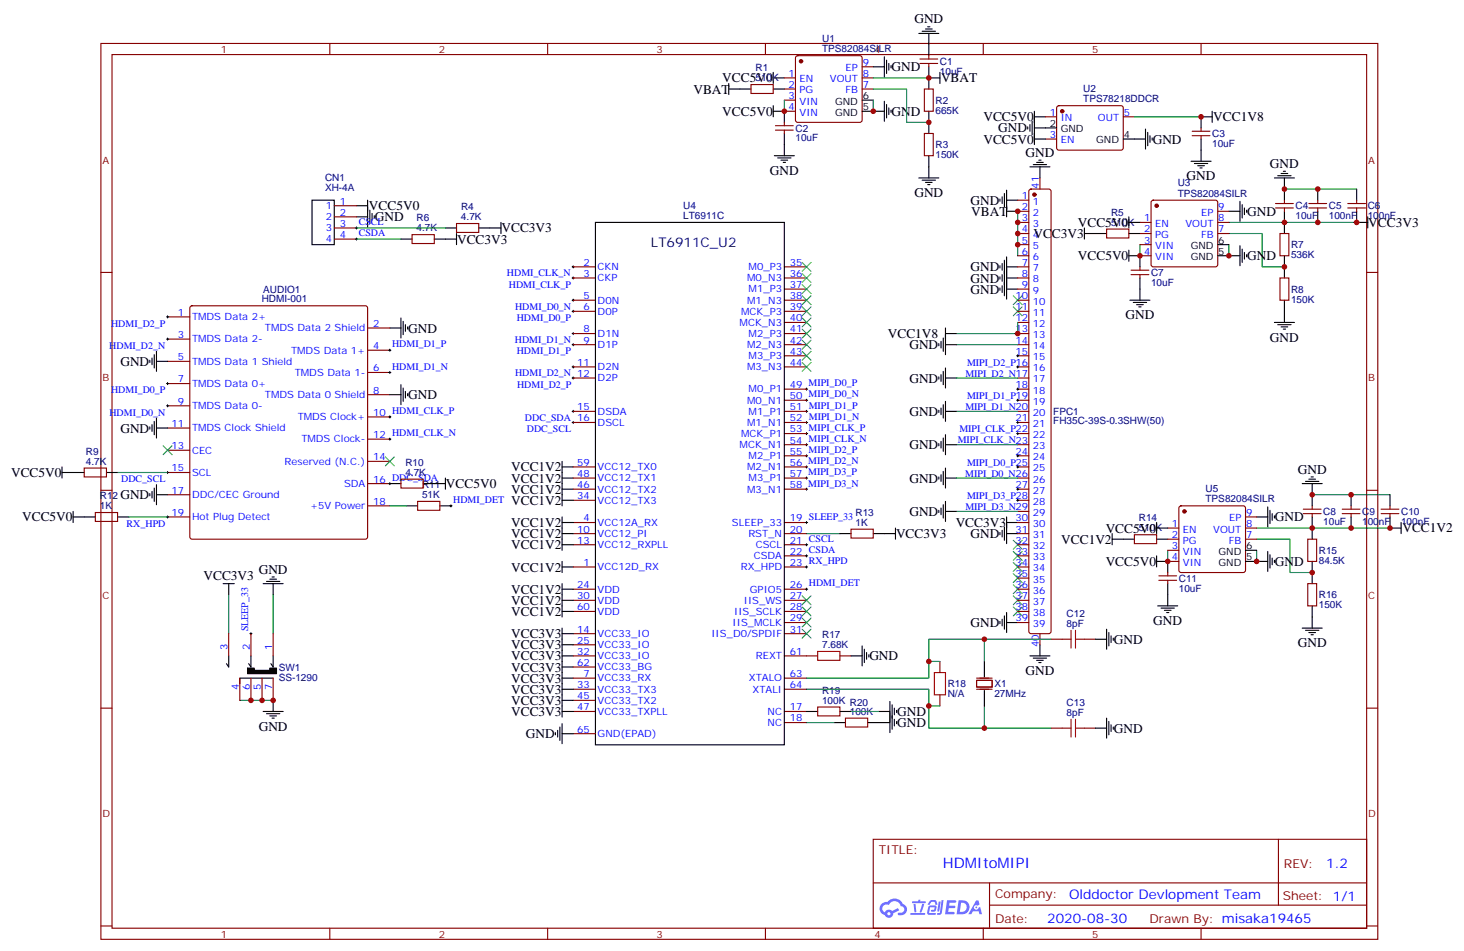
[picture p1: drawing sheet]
<svg xmlns="http://www.w3.org/2000/svg" width="465mm" height="302mm" viewBox="0 0 465 302" stroke-linecap="round" stroke-linejoin="round" font-family="sans-serif">
<g fill="none" stroke="#870000" stroke-width=".35">
<path d="M32 13.8h405.4v284.3h-405.4zM35.6 17.3h398.2v277.3h-398.2zM104.7 13.8v3.5M173.8 13.8v3.5M243 13.8v3.5M312.1 13.8v3.5M381.3 13.8v3.5M32 86.5h3.6M433.8 86.5h3.6M32 155.6h3.6M433.8 155.6h3.6M32 224.8h3.6"/>
<path d="M433.8 224.8h3.6M277.2 266.4h156.6v28.2h-156.6zM405.8 266.4v20.9M32 293.9h3.6M104.7 294.6v3.5M173.8 294.6v3.5M243 294.6v3.5M277.2 280.2h156.5M312.1 294.6v3.5M314.1 287.3h119.6M314.1 280.2v14.1M381.3 294.6v3.5"/>
<path d="M433.8 293.9h3.6"/>
</g>
<g fill="#5487ff">
<path d="M300.6 285.7h2.6l.3 .2-.1 .6h-2l-.1 1h1.6l.4 .3-.4 .4h-1.7l-.2 1.2 1.9 .1 .2 .3-.2 .3-2.9 .1z"/>
<path d="M309.9 285.8h.7l.4 1.3-.7 .3a.74 .74 0 0 0-1.1 .3 .74 .74 0 0 0 .5 1.1 .74 .74 0 0 0 .9-.7l.5-.3 .7 2.4h-.9l-.2-1h-1.8l-.6 1h-.9z"/>
<path d="M298 286.2h.6l-.4 2.9a.31 .31 0 0 1-.3 .3 .31 .31 0 0 1-.3-.3z"/>
<path d="M298.9 285.7h.6l-.5 3.9a.89 .89 0 0 1-.7 .7 .89 .89 0 0 1-.9-.2l1-.5z"/>
<path d="M295.3 285.9l.6-.2 1.2 .1 .4 1.3-.5 .1-.5-1-.8 .1-.6 .9-.6-.1z"/>
<path d="M294.9 287.6l1.8-.2a1.04 1.04 0 0 1 .6 1.1 1.04 1.04 0 0 1-.8 .9h-.7a.29 .29 0 0 1-.3-.4 .29 .29 0 0 1 .4-.2l.6-.1 .2-.8-1.4 .1-.3 1.7 1.9 .1a.29 .29 0 0 1 .2 .3 .29 .29 0 0 1-.3 .3h-2l-.4-.3 .2-2.1z"/>
<path d="M289 289.8h4.4a.3 .3 0 0 1 .3 .3 .3 .3 0 0 1-.3 .3h-4.3z"/>
<path d="M292.8 286.9h.6a4 4 0 0 1-1.2 2.8l-.2-.3z"/>
<path d="M290 286.9h.6l.3 2.4-.3 .3-.3-.2z"/>
<path d="M289.6 286.1h1.9l.2-.5h.5l-.1 .5h1.5a.29 .29 0 0 1 .3 .3 .29 .29 0 0 1-.3 .3h-3.9z"/>
<path d="M304.3 285.7l-.6 4.5h1.4a2.27 2.27 0 0 0 2.7-2.3 2.27 2.27 0 0 0-2.7-2.2zM305.1 286.5a1.5 1.5 0 0 1 1.8 1.5 1.5 1.5 0 0 1-1.9 1.4h-.3z"/>
<path d="M279.9 286.9a2.09 2.09 0 0 0 1 3.5 1.37 1.37 0 0 0 1.5 .9 1.37 1.37 0 0 0 1.1-1.4l2-1-.5-.7-1.8 .9a1.4 1.4 0 0 0-2.3 .5 1.32 1.32 0 0 1-.6-1.9 1.32 1.32 0 0 1 1.9-.4 2.02 2.02 0 0 1 2-1.3 2.02 2.02 0 0 1 1.8 1.6 1.09 1.09 0 0 1 1.1 1.4 1.09 1.09 0 0 1-1.6 .7 .41 .41 0 0 0-.5 .3 .41 .41 0 0 0 .4 .5 1.89 1.89 0 0 0 2.4-1.2 1.89 1.89 0 0 0-1.2-2.4 2.98 2.98 0 0 0-5-.6l-1 .1zM281.7 290a.52 .52 0 0 1 1 0 .52 .52 0 0 1-1 0z"/>
<circle cx="309.9" cy="288" r=".28"/>
</g>
<g fill="none" stroke="#870000" stroke-width=".35">
<path d="M252.8 17.9l.4-.2h19.8l.5 .2 .2 .5v19.7l-.2 .5-.5 .2h-19.8l-.5-.2-.2-.5v-19.7zM292 18.7h5.7M294.9 17.7v1M238.4 26.8h7.1v2.9h-7.1zM246.2 39.9h5.6M249 24.7h3.5M249 28.3h3.5M249 31.8h3.5M249 35.3h3.5M249 38.8v1.1M273.7 24.7h3.5M273.7 28.3h3.5"/>
<path d="M273.7 21.2h3.5M292 20.1h5.7M293.4 28.3h2.9v7h-2.9zM294.9 20.1v1.1M331.9 37.1h3.5M335.7 33.8l.4-.3 20.1 .1 .4 .7-.1 12.9-.6 .5-20-.1-.5-.6v-12.7zM356.6 37.1h3.5M246.2 41.3h5.6M249 41.3v1.1M293.4 42.4h2.9v7h-2.9zM330.1 56.5v3.5M331.9 44.1h3.5"/>
<path d="M378.5 43.1h5.6M378.5 41.7h5.6M381.3 40.6v1.1M381.3 43.1v1M106.1 65.3h7.1M106.1 68.8h7.1M106.1 72.4h7.1M106.1 75.9h7.1M130.8 74.5h7.1v2.8h-7.1zM144.9 70.9h7.1v2.9h-7.1zM323.1 63.5h3.5M323.1 67.1h3.5"/>
<path d="M323.1 70.6h3.5M323.1 74.1h3.5M323.1 77.6h3.5M326.8 60.2l.5-.2h5.7l.5 .2 .2 .5v139.7l-.3 .5-.4 .2h-5.7l-.5-.2-.2-.5v-139.7zM351.3 72.7h7.1v2.8h-7.1zM361.9 70.6h3.5M361.9 74.1h3.5M361.9 77.6h3.5M365.6 63.7l.5-.2h19.8l.5 .2 .2 .5v19.8l-.3 .5-.4 .2h-19.8l-.5-.2-.2-.5v-19.8zM386.6 67.1h3.5M386.6 70.6h3.5M386.6 74.1h3.5"/>
<path d="M404.9 64.6h5.7M404.9 66h5.7M406.3 74.1h2.9v7.1h-2.9zM407.7 63.5v1.1M407.7 66v1.1M415.5 64.6h5.6M415.5 66h5.6M418.3 63.5v1.1M418.3 66v1.1M427.8 64.6h5.7M427.8 66h5.7M430.7 63.5v1.1"/>
<path d="M430.7 66v1.1M60.5 97.3l.5-.3h55l.5 .3 .2 .5v72.6l-.2 .5-.5 .2h-55l-.5-.2-.2-.5v-72.6zM182 84.7h7M182 88.2h7M182 95.3h7M182 98.8h7M249 84.7h7M249 88.2h7M249 91.8h7M249 95.3h7M249 98.8h7M323.1 81.2h3.5"/>
<path d="M323.1 84.7h3.5M323.1 88.2h3.5M323.1 91.8h3.5M323.1 95.3h3.5M323.1 98.8h3.5M359.1 87.2h5.6M359.1 85.8h5.6M361.9 81.2h3.5M361.9 84.7v1.1M361.9 87.2v1M406.3 88.2h2.9v7.1h-2.9zM53.2 114.7h7.1"/>
<path d="M53.2 107.6h7.1M53.2 100.6h7.1M116.7 118.2h7.1M116.7 111.2h7.1M116.7 104.1h7.1M182 105.9h7M182 109.4h7M182 116.5h7M182 120h7M249 102.3h7M249 105.9h7M249 109.4h7"/>
<path d="M249 112.9h7M249 116.5h7M323.1 102.3h3.5M323.1 105.9h3.5M323.1 109.4h3.5M323.1 112.9h3.5M323.1 116.5h3.5M323.1 120h3.5M53.2 135.9h7.1M53.2 128.8h7.1M53.2 121.7h7.1M116.7 139.4h7.1"/>
<path d="M116.7 132.3h7.1M116.7 125.3h7.1M182 130.6h7M182 134.1h7M249 123.5h7M249 127h7M249 130.6h7M249 134.1h7M249 137.6h7M323.1 123.5h3.5M323.1 127h3.5M323.1 130.6h3.5"/>
<path d="M323.1 134.1h3.5M323.1 137.6h3.5M26.7 148.6h7.1v2.8h-7.1zM53.2 157h7.1M53.2 150h7.1M53.2 142.9h7.1M116.7 153.5h7.1M116.7 146.4h7.1M127.3 152.1h7v2.8h-7zM132.6 159.1h7v2.9h-7zM182 148.2h7M182 151.7h7"/>
<path d="M182 155.3h7M182 158.8h7M249 141.1h7M249 144.7h7M249 148.2h7M249 151.7h7M249 155.3h7M323.1 141.1h3.5M323.1 144.7h3.5M323.1 148.2h3.5M323.1 151.7h3.5M323.1 155.3h3.5"/>
<path d="M323.1 158.8h3.5M30.3 162.7h7v2.8h-7zM53.2 164.1h7.1M116.7 160.5h7.1M182 165.8h7M182 169.4h7M182 172.9h7M182 180h7M249 165.8h7M249 169.4h7M249 172.9h7M249 176.4h7"/>
<path d="M249 180h7M270.2 168h7v2.8h-7zM323.1 162.3h3.5M323.1 165.8h3.5M323.1 169.4h3.5M323.1 172.9h3.5M323.1 176.4h3.5M323.1 180h3.5M360.1 169.7h7.1v2.8h-7.1zM370.7 167.6h3.5M370.7 171.1h3.5M370.7 174.7h3.5"/>
<path d="M370.7 178.2h3.5M374.5 160.8l.4-.3h19.8l.5 .3 .2 .5v19.7l-.2 .5-.5 .2h-19.8l-.5-.2-.2-.5v-19.7zM395.4 164.1h3.5M395.4 167.6h3.5M395.4 171.1h3.5M413.7 161.6h5.7M413.7 163h5.7M415.1 171.1h2.9v7.1h-2.9zM416.6 160.5v1.1M416.6 163v1.1M426.1 161.6h5.6M426.1 163h5.6"/>
<path d="M428.9 160.5v1.1M428.9 163v1.1M438.4 161.6h5.7M438.4 163h5.7M441.3 160.5v1.1M441.3 163v1.1M182 187h7M182 190.5h7M182 194.1h7M249 187h7M249 190.5h7M249 194.1h7"/>
<path d="M249 197.6h7M323.1 183.5h3.5M323.1 187h3.5M323.1 190.5h3.5M323.1 194.1h3.5M323.1 197.6h3.5M367.9 184.2h5.6M367.9 182.8h5.6M370.7 181.7v1.1M370.7 184.2v1M415.1 185.2h2.9v7.1h-2.9zM72.6 201.1v7.1"/>
<path d="M76.1 215.2v7.1M79.7 201.1v7.1M79.7 215.2v7.1M83.2 215.2v7.1M86.7 201.1v7.1M86.7 215.2v7.1M182 201.1h7M182 208.2h7M182 215.2h7M182 218.8h7M182 204.6h7M182 211.7h7"/>
<path d="M249 201.1h7M249 208.2h10.6M249 215.2h7M249 218.8h7M266.6 208.2h3.6M298.4 209.9v3.6M310 215.9h5v2.2h-5zM310 215.2h5M310 218.8h5M330.1 201.1v3.5M333.7 202.9h3.5M344.2 202.9h3.6"/>
<path d="M182 222.3h7M182 225.8h7M182 232.9h7M249 225.8h7M249 229.3h7M259.6 224.4h7v2.8h-7zM268.4 227.9h7v2.9h-7zM298.4 220.5v3.5M333.7 231.1h3.5M344.2 231.1h3.6"/>
</g>
<g fill="none" stroke="#3c3" stroke-width=".35">
<path d="M254.6 83.3l2.9 2.8M254.6 86.8l2.9 2.8M254.6 90.3l2.9 2.9M254.6 93.9l2.9 2.8M254.6 97.4l2.9 2.8M257.5 83.3l-2.9 2.8M257.5 86.8l-2.9 2.8M257.5 90.3l-2.9 2.9M257.5 93.9l-2.9 2.8M257.5 97.4l-2.9 2.8M321.7 93.9l2.8 2.8M321.7 97.4l2.8 2.8"/>
<path d="M324.5 93.9l-2.8 2.8M324.5 97.4l-2.8 2.8M254.6 100.9l2.9 2.9M254.6 104.5l2.9 2.8M254.6 108l2.9 2.8M254.6 111.5l2.9 2.8M254.6 115l2.9 2.9M257.5 100.9l-2.9 2.9M257.5 104.5l-2.9 2.8M257.5 108l-2.9 2.8M257.5 111.5l-2.9 2.8M257.5 115l-2.9 2.9"/>
<path d="M51.8 141.5l2.8 2.8M54.6 141.5l-2.8 2.8M122.3 145l2.9 2.8M125.2 145l-2.9 2.8M321.7 178.5l2.8 2.9M321.7 175l2.8 2.8M321.7 171.5l2.8 2.8M324.5 178.5l-2.8 2.9M324.5 175l-2.8 2.8M324.5 171.5l-2.8 2.8M254.6 189.1l2.9 2.8M254.6 192.7l2.9 2.8"/>
<path d="M254.6 196.2l2.9 2.8M254.6 199.7l2.9 2.8M257.5 189.1l-2.9 2.8M257.5 192.7l-2.9 2.8M257.5 196.2l-2.9 2.8M257.5 199.7l-2.9 2.8M321.7 192.7l2.8 2.8M321.7 189.1l2.8 2.8M321.7 185.6l2.8 2.8M321.7 182.1l2.8 2.8M324.5 192.7l-2.8 2.8M324.5 189.1l-2.8 2.8"/>
<path d="M324.5 185.6l-2.8 2.8M324.5 182.1l-2.8 2.8"/>
</g>
<g fill="none" stroke="#000" stroke-width=".35">
<path d="M280.7 18v6.4M281.4 19.1v4.2M291.7 10.6h6.3M292.7 9.9h4.3M293.8 9.2h2.1M294.5 8.5h.7M294.9 10.6v7.1M231.4 28.3h7M231.4 26.5v3.5M245.5 35.3h3.5v3.5M245.5 23v3.5M245.5 33.5v3.6"/>
<path d="M245.5 24.7h3.5M245.5 28.3h3.5M273.7 35.3h7M273.7 31.8h3.5M277.2 21.2h3.5M280.7 32.1v6.4M281.4 33.2v4.2M282.2 20.1v2.2M282.2 34.3v2.1M282.9 20.8v.8M282.9 35v.7M294.9 24.7h3.5"/>
<path d="M294.9 21.2v7.1M294.9 35.3v7.1M298.4 23v3.5M327 39.5v2.2M327.7 38.5v4.2M328.4 37.1h3.5M328.4 35.3v10.6M384.8 37.1h-3.5v3.5M384.8 35.3v3.5M245.8 49.4h6.4M246.9 50.1h4.2M247.9 50.8h2.1"/>
<path d="M248.6 51.5h.7M249 42.4v7M291.7 56.5h6.3M292.7 57.2h4.3M293.8 57.9h2.1M294.5 58.6h.7M294.9 49.4v7.1M326.2 40.3v.7M327 53h6.3M328 52.2h4.2M328.4 40.6h7M328.4 44.1h3.5"/>
<path d="M329.1 51.5h2.1M329.8 50.8h.7M330.1 53v3.5M356.6 44.1h7M363.6 41v6.3M364.3 42v4.2M365.1 43.1v2.1M365.8 43.8v.7M378.1 51.2h6.4M379.2 51.9h4.2M380.2 52.6h2.1M380.9 53.3h.7"/>
<path d="M381.3 44.1v7.1M404.6 56.5h6.3M405.6 55.8h4.3M406.7 55.1h2.1M407.4 54.4h.7M407.7 56.5v7M99.1 63.5h7v14.1h-7zM113.2 68.8h3.5M113.2 65.3h3.5M116.7 63.5v8.5M117.4 66.7v4.2M118.1 67.8v2.1"/>
<path d="M118.8 68.5v.7M127.3 75.9h3.5M137.9 75.9h7M141.4 72.4h3.5M144.9 74.1v3.5M152 72.4h7M159 70.6v3.5M189 70.6h60v165.8h-60zM317.4 63.2v.7M318.1 62.5v2.1M318.8 61.4v4.3M319.5 60.4v8.4"/>
<path d="M319.5 63.5h3.6M319.5 67.1h3.6M344.2 74.1h7.1M344.2 72.4v3.5M358.4 70.6h3.5M358.4 74.1h3.5M358.4 68.8v3.6M358.4 79.4v3.5M386.6 77.6h3.5M390.1 67.1h3.5M393.6 63.9v6.3M393.6 78v6.3"/>
<path d="M394.3 64.9v4.3M394.3 79.1v4.2M395 66v2.1M395.7 66.7v.7M407.7 67.1v7M418.3 60v3.5M418.3 67.1v3.5M430.7 67.1v3.5h3.5M430.7 60v3.5M434.2 68.8v3.6M317.4 84.3v.8M317.4 87.9v.7"/>
<path d="M317.4 91.4v.7M318.1 83.6v2.2M318.1 87.2v2.1M318.1 90.7v2.1M318.8 82.6v11.3M319.5 81.5v13.4M319.5 91.8h3.6M319.5 88.2h3.6M319.5 84.7h3.6M358.4 81.2h3.5v3.5M358.7 95.3h6.4M359.8 96h4.2"/>
<path d="M360.8 96.7h2.1M361.5 97.4h.7M361.9 88.2v7.1M386.6 81.2h7M395 80.1v2.1M395.7 80.8v.7M407.7 81.2v7M407.7 95.3v7M47.6 114.3v.7M48.3 113.6v2.1M49 112.6v4.2M49.7 111.5v6.4"/>
<path d="M49.7 114.7h3.5M123.8 104.1h3.5M127.3 100.9v6.4M128 102v4.2M128.7 103v2.2M129.4 103.8v.7M298 109v.7M298 119.6v.7M298.7 108.3v2.2M298.7 118.9v2.1M299.4 107.3v4.2M299.4 117.9v4.2"/>
<path d="M300.1 104.1v8.5M300.1 116.8v6.4M300.1 120h3.6M300.1 105.9h3.6M300.1 109.4h3.6M404.6 102.3h6.3M405.6 103h4.3M406.7 103.8h2.1M407.4 104.5h.7M47.6 135.5v.7M48.3 134.8v2.1M49 133.7v4.3"/>
<path d="M49.7 132.7v6.3M49.7 135.9h3.5M123.8 125.3h3.5M127.3 122.1v6.3M128 123.2v4.2M128.7 124.2v2.1M129.4 124.9v.7M298 130.2v.7M298.7 129.5v2.1M299.4 128.4v4.3M299.4 139v4.3M300.1 127.4v6.3"/>
<path d="M300.1 138v6.3M300.1 130.6h3.6M19.7 150h7M19.7 148.2v3.5M33.8 150h3.5M47.6 156.7v.7M48.3 156v2.1M49 154.9v4.2M49.7 157h3.5M49.7 153.8v6.4M123.8 153.5h3.5M134.3 153.5h7.1"/>
<path d="M141.4 151.7v3.6M178.4 151.7h3.6M178.4 148.2h3.6M178.4 146.4v14.1M178.4 155.3h3.6M178.4 158.8h3.6M298 140.8v.7M298 151.4v.7M298.7 140.1v2.1M298.7 150.7v2.1M299.4 149.6v4.2M300.1 148.6v6.3"/>
<path d="M300.1 159.1v6.4M300.1 151.7h3.6M300.1 141.1h3.6M413.4 153.5h6.3M414.4 152.8h4.3M415.5 152.1h2.1M416.2 151.4h.7M416.6 153.5v7M428.9 157v3.5M441.3 157v3.5M23.2 164.1h7.1M23.2 162.3v3.5"/>
<path d="M37.3 164.1h3.6M129 160.5h3.6M139.6 160.5h3.6M178.4 169.4h3.6M178.4 165.8h3.6M178.4 164.1v10.6M178.4 178.2v3.5M178.4 172.9h3.6M178.4 180h3.6M266.6 169.4h3.6M277.2 169.4h7.1M284.3 167.6v3.5"/>
<path d="M298 162v.7M298.7 161.3v2.1M299.4 160.2v4.2M300.1 162.3h3.6M317.4 169v.7M318.1 168.3v2.1M318.8 167.3v4.2M319.5 164.1v8.4M319.5 169.4h3.6M319.5 165.8h3.6M353.1 171.1h7M353.1 169.4v3.5"/>
<path d="M367.2 167.6h3.5M367.2 178.2h3.5v3.5M367.2 171.1h3.5M367.2 165.8v3.6M367.2 176.4v3.6M395.4 178.2h7M395.4 174.7h3.5M398.9 164.1h3.5M402.4 160.9v6.4M402.4 175v6.4M403.2 162v4.2M403.2 176.1v4.2"/>
<path d="M403.9 163v2.1M403.9 177.1v2.1M404.6 163.7v.7M404.6 177.8v.7M416.6 164.1v7M416.6 178.2v7M428.9 164.1v3.5M441.3 164.1v3.5h3.5M444.8 165.8v3.6M70.8 185.2h3.6M72.6 185.2v3.6M83.5 185.2h6.4"/>
<path d="M84.6 184.5h4.2M85.7 183.8h2.1M86.4 183.1h.7M86.7 185.2v3.6M178.4 185.2v10.6M178.4 199.4v28.2M178.4 187h3.6M178.4 190.5h3.6M178.4 194.1h3.6M317.4 197.2v.7M318.1 196.5v2.1M318.8 195.5v4.2"/>
<path d="M319.5 197.6h3.6M319.5 194.4v6.4M351.3 199.7v6.4M367.5 192.3h6.4M368.6 193h4.2M369.6 193.7h2.2M370.3 194.4h.8M370.7 185.2v7.1M413.4 199.4h6.3M416.6 192.3v7.1M72.6 208.2v3.5l-.7-1.1M79.7 208.2v3.5l-.7-1.1"/>
<path d="M86.7 215.2h-10.6v1.8M86.7 208.2v3.5l-.7-1.1M178.4 208.2h3.6M178.4 201.1h3.6M178.4 204.6h3.6M178.4 211.7h3.6M178.4 215.2h3.6M178.4 218.8h3.6M270.2 208.2h3.5M273.7 205v6.3M274.4 206.1v4.2M275.1 207.1v2.1"/>
<path d="M275.8 207.8v.7M312.5 209.9v5M312.5 219.1v4.9M327 208.2h6.3M328 208.9h4.2M329.1 209.6h2.1M329.8 210.3h.7M330.1 204.6v3.6M347.8 202.9h3.5M352 200.8v4.2M352.7 201.8v2.1M353.4 202.5v.7"/>
<path d="M414.4 200.1h4.3M415.5 200.8h2.1M416.2 201.5h.7M83.5 225.8h6.4M84.6 226.5h4.2M85.7 227.2h2.1M86.4 227.9h.7M86.7 222.3v3.5M176.3 232.5v.7M177 231.8v2.1M177.7 230.8v4.2M178.4 229.7v6.3"/>
<path d="M178.4 222.3h3.6M178.4 225.8h3.6M178.4 232.9h3.6M256 225.8h3.6M264.9 229.3h3.5M266.6 225.8h3.6M275.4 229.3h7.1M279 225.8h3.5M282.5 222.6v9.9M283.2 223.7v7.8M283.9 224.8v2.1M283.9 228.3v2.1"/>
<path d="M284.6 225.5v.7M284.6 229v.7M347.8 231.1h3.5M351.3 227.9v6.4M352 229v4.2M352.7 230v2.2M353.4 230.8v.7"/>
</g>
<g fill="none" stroke="#008700" stroke-width=".35">
<path d="M249 31.8v3.5M277.2 28.3h10.6v10.5h7.1M277.2 31.8v3.5M277.2 24.7h17.7M360.1 37.1h21.2M113.2 75.9h14.1M113.2 72.4h28.2M323.1 67.1v14.1M361.9 77.6v3.6M390.1 74.1h10.6v10.6h7M390.1 70.6h40.6M390.1 77.6v3.6"/>
<path d="M407.7 60h23M303.7 120h19.4M303.7 109.4h19.4M323.1 102.3v3.6h-19.4M303.7 130.6h19.4M37.3 150h15.9M303.7 151.7h19.4M303.7 141.1h19.4M416.6 157h24.7M40.9 164.1h12.3M123.8 160.5h5.2M256 169.4h10.6"/>
<path d="M303.7 162.3h19.4M370.7 174.7v3.5M398.9 171.1h10.6v10.6h7.1M398.9 167.6h42.4M398.9 174.7v3.5M72.6 188.8v12.3M86.7 188.8v12.3M256 218.8h38.9v12.3h17.6v-7.1M294.9 209.9h3.5M312.5 202.9v7M333.7 202.9h-38.8v12.3h-38.9M76.1 222.3h10.6"/>
<path d="M256 229.3h8.9M270.2 225.8h8.8M294.9 224h3.5M312.5 231.1h21.2"/>
</g>
<g fill="#870000" stroke="#870000" stroke-width=".35">
<circle cx="328.4" cy="61.8" r=".53"/>
<circle cx="254.3" cy="19.4" r=".53"/>
<circle cx="367.2" cy="65.3" r=".53"/>
<circle cx="376" cy="162.3" r=".53"/>
<circle cx="337.2" cy="35.3" r=".53"/>
</g>
<g fill="none" stroke="#000" stroke-width=".32">
<path d="M112.8 75.9h.7M112.8 72.4h.7M113.2 72v.7M113.2 75.5v.7M181.6 88.2h.7M181.6 84.7h.7M181.6 98.8h.7M181.6 95.3h.7M182 84.3v.8M182 87.9v.7M182 94.9v.7M182 98.5v.7"/>
<path d="M52.8 107.6h.8M52.8 100.6h.8M53.2 100.2v.7M53.2 107.3v.7M123.4 111.2h.7M123.4 118.2h.7M123.8 110.8v.7M123.8 117.9v.7M181.6 116.5h.7M181.6 109.4h.7M181.6 105.9h.7M181.6 120h.7"/>
<path d="M182 105.5v.7M182 109v.7M182 116.1v.7M182 119.6v.7M322.7 112.9h.7M322.7 116.5h.7M323.1 112.6v.7M323.1 116.1v.7M52.8 121.7h.8M52.8 128.8h.8M53.2 121.4v.7M53.2 128.4v.8"/>
<path d="M123.4 132.3h.7M123.4 139.4h.7M123.8 132v.7M123.8 139v.7M181.6 134.1h.7M181.6 130.6h.7M182 130.2v.7M182 133.7v.7M255.7 134.1h.7M255.7 137.6h.7M255.7 123.5h.7M255.7 127h.7"/>
<path d="M255.7 130.6h.7M256 123.2v.7M256 126.7v.7M256 130.2v.7M256 133.7v.7M256 137.3v.7M322.7 134.1h.7M322.7 137.6h.7M322.7 123.5h.7M322.7 127h.7M323.1 123.2v.7M323.1 126.7v.7"/>
<path d="M323.1 133.7v.7M323.1 137.3v.7M52.8 150h.8M53.2 149.6v.7M123.4 153.5h.7M123.8 153.1v.7M255.7 155.3h.7M255.7 144.7h.7M255.7 148.2h.7M255.7 141.1h.7M255.7 151.7h.7M256 140.8v.7"/>
<path d="M256 144.3v.7M256 147.8v.8M256 151.4v.7M256 154.9v.7M322.7 155.3h.7M322.7 158.8h.7M322.7 144.7h.7M322.7 148.2h.7M323.1 144.3v.7M323.1 147.8v.8M323.1 154.9v.7M323.1 158.4v.7"/>
<path d="M52.8 164.1h.8M53.2 163.7v.7M142.8 160.5h.7M143.2 160.2v.7M255.7 180h.7M255.7 172.9h.7M255.7 176.4h.7M255.7 165.8h.7M256 165.5v.7M256 172.5v.7M256 176.1v.7M256 179.6v.7"/>
<path d="M255.7 187h.7M256 186.7v.7M79.3 201.1h.7M79.7 200.8v.7"/>
</g>
<path d="M259.6 206.8h7v2.8h-7zM296.6 213.5h3.5v7h-3.5zM337.2 202.9h2.8M340 200.1v5.6M341.4 200.1v5.6M341.4 202.9h2.8M337.2 231.1h2.8M340 228.3v5.6M341.4 228.3v5.6M341.4 231.1h2.8" fill="none" stroke="#a10000" stroke-width=".35"/>
<path d="M78.6 212.1h2.1v.7h5v-.7h2.1v1.7h-9.2z" fill="#000" stroke="#000" stroke-width=".35"/>
<g fill="#c00">
<circle cx="323.1" cy="77.6" r=".88"/>
<circle cx="323.1" cy="74.1" r=".88"/>
<circle cx="323.1" cy="70.6" r=".88"/>
<circle cx="323.1" cy="67.1" r=".88"/>
<circle cx="323.1" cy="105.9" r=".88"/>
<circle cx="277.2" cy="35.3" r=".88"/>
<circle cx="249" cy="35.3" r=".88"/>
<circle cx="294.9" cy="24.7" r=".88"/>
<circle cx="294.9" cy="38.8" r=".88"/>
<circle cx="361.9" cy="81.2" r=".88"/>
<circle cx="390.1" cy="81.2" r=".88"/>
<circle cx="407.7" cy="70.6" r=".88"/>
<circle cx="407.7" cy="84.7" r=".88"/>
<circle cx="370.7" cy="178.2" r=".88"/>
<circle cx="398.9" cy="178.2" r=".88"/>
<circle cx="416.6" cy="167.6" r=".88"/>
<circle cx="416.6" cy="181.7" r=".88"/>
<circle cx="312.5" cy="231.1" r=".88"/>
<circle cx="294.9" cy="224" r=".88"/>
<circle cx="381.3" cy="37.1" r=".88"/>
<circle cx="418.3" cy="70.6" r=".88"/>
<circle cx="430.7" cy="70.6" r=".88"/>
<circle cx="407.7" cy="60" r=".88"/>
<circle cx="418.3" cy="60" r=".88"/>
<circle cx="416.6" cy="157" r=".88"/>
<circle cx="428.9" cy="167.6" r=".88"/>
<circle cx="441.3" cy="167.6" r=".88"/>
<circle cx="428.9" cy="157" r=".88"/>
<circle cx="294.9" cy="209.9" r=".88"/>
<circle cx="312.5" cy="202.9" r=".88"/>
<circle cx="79.7" cy="222.3" r=".88"/>
<circle cx="83.2" cy="222.3" r=".88"/>
<circle cx="86.7" cy="222.3" r=".88"/>
</g>
<text font-size="4.6" fill="#00f" x="299.3" y="275.4">HDMItoMIPI</text>
<g font-size="4.2">
<text x="290.3" y="7.4">GND</text>
<text x="283" y="22.6">GND</text>
<text x="220.1" y="29.7">VBAT</text>
<text x="229.3" y="26.2">VCC5V0</text>
<text x="298.7" y="26.1">VBAT</text>
<text x="229.3" y="36.7">VCC5V0</text>
<text x="283" y="36.7">GND</text>
<text x="312.2" y="38.5">VCC5V0</text>
<text x="385.2" y="38.5">VCC1V8</text>
<text x="312.2" y="45.6">VCC5V0</text>
<text x="316.9" y="42">GND</text>
<text x="365.9" y="45.6">GND</text>
<text x="325.5" y="49.7">GND</text>
<text x="403.2" y="53.3">GND</text>
<text x="244.4" y="55.5">GND</text>
<text x="376.7" y="57.3">GND</text>
<text x="290.3" y="62.6">GND</text>
<text x="308.1" y="65">GND</text>
<text x="117.1" y="66.7">VCC5V0</text>
<text x="119" y="70.2">GND</text>
<text x="308.3" y="68.5">VBAT</text>
<text x="395.9" y="68.5">GND</text>
<text x="145.1" y="77.3">VCC3V3</text>
<text x="159.2" y="73.8">VCC3V3</text>
<text x="328.1" y="75.5">VCC3V3</text>
<text x="342.2" y="72">VCC5V0</text>
<text x="434.4" y="72">VCC3V3</text>
<text x="342.2" y="82.6">VCC5V0</text>
<text x="395.9" y="82.6">GND</text>
<text x="308.1" y="89.7">GND</text>
<text x="308.1" y="86.1">GND</text>
<text x="308.1" y="93.2">GND</text>
<text x="357.3" y="101.4">GND</text>
<text x="129.6" y="105.5">GND</text>
<text x="281.9" y="107.3">VCC1V8</text>
<text x="288.7" y="110.8">GND</text>
<text x="403.2" y="108.4">GND</text>
<text x="38.2" y="116.1">GND</text>
<text x="288.7" y="121.4">GND</text>
<text x="129.6" y="126.7">GND</text>
<text x="38.2" y="137.3">GND</text>
<text x="288.7" y="132">GND</text>
<text x="288.7" y="142.6">GND</text>
<text x="162.3" y="149.6">VCC1V2</text>
<text x="3.5" y="151.4">VCC5V0</text>
<text x="141.6" y="154.9">VCC5V0</text>
<text x="162.3" y="153.2">VCC1V2</text>
<text x="288.7" y="153.2">GND</text>
<text x="412" y="150.3">GND</text>
<text x="38.2" y="158.5">GND</text>
<text x="162.3" y="156.7">VCC1V2</text>
<text x="162.3" y="160.2">VCC1V2</text>
<text x="7" y="165.5">VCC5V0</text>
<text x="162.3" y="167.3">VCC1V2</text>
<text x="288.7" y="163.8">GND</text>
<text x="303.4" y="167.2">VCC3V3</text>
<text x="404.7" y="165.5">GND</text>
<text x="162.3" y="170.8">VCC1V2</text>
<text x="284.4" y="170.8">VCC3V3</text>
<text x="308.1" y="170.8">GND</text>
<text x="336.9" y="172.5">VCC1V2</text>
<text x="351" y="169">VCC5V0</text>
<text x="445.2" y="169">VCC1V2</text>
<text x="162.3" y="174.3">VCC1V2</text>
<text x="351" y="179.6">VCC5V0</text>
<text x="404.7" y="179.6">GND</text>
<text x="64.6" y="184.1">VCC3V3</text>
<text x="82.1" y="182">GND</text>
<text x="162.3" y="181.4">VCC1V2</text>
<text x="162.3" y="188.5">VCC1V2</text>
<text x="162.3" y="192">VCC1V2</text>
<text x="162.3" y="195.5">VCC1V2</text>
<text x="162.3" y="202.5">VCC3V3</text>
<text x="308.1" y="199">GND</text>
<text x="366.1" y="198.4">GND</text>
<text x="162.3" y="206.1">VCC3V3</text>
<text x="162.3" y="209.6">VCC3V3</text>
<text x="276" y="209.6">GND</text>
<text x="353.6" y="204.3">GND</text>
<text x="412" y="205.4">GND</text>
<text x="162.3" y="213.1">VCC3V3</text>
<text x="325.6" y="214.3">GND</text>
<text x="162.3" y="216.7">VCC3V3</text>
<text x="162.3" y="220.2">VCC3V3</text>
<text x="162.3" y="223.7">VCC3V3</text>
<text x="162.3" y="227.3">VCC3V3</text>
<text x="284.8" y="227.3">GND</text>
<text x="82.1" y="231.9">GND</text>
<text x="284.8" y="230.8">GND</text>
<text x="353.6" y="232.5">GND</text>
<text x="167" y="234.3">GND</text>
</g>
<text font-size="4.2" fill="#006" x="206.7" y="78.4">LT6911C_U2</text>
<g font-size="4.2" fill="#00f">
<text x="421" y="275.6">1.2</text>
<text x="339.4" y="285.2">Olddoctor Devlopment Team</text>
<text x="332.5" y="293">2020-08-30</text>
</g>
<g font-size="3.9" fill="#800">
<text x="279" y="271">TITLE:</text>
<text x="407.6" y="275.6">REV:</text>
<text x="315.9" y="285.2">Company:</text>
<text x="407.3" y="285.8">Sheet: 1/1</text>
<text x="315.9" y="292.8">Date:</text>
<text x="364.9" y="292.9">Drawn By: misaka19465</text>
</g>
<g font-size="3.2" fill="#800">
<text x="70.1" y="16.8">1</text>
<text x="139.3" y="16.8">2</text>
<text x="208.4" y="16.8">3</text>
<text x="277.6" y="16.8">4</text>
<text x="346.7" y="16.8">5</text>
<text x="32.6" y="51.9">A</text>
<text x="434.4" y="51.9">A</text>
<text x="32.6" y="121">B</text>
<text x="434.4" y="121">B</text>
<text x="32.6" y="190.2">C</text>
<text x="434.4" y="190.2">C</text>
<text x="32.6" y="259.3">D</text>
<text x="434.4" y="259.3">D</text>
<text x="70.1" y="297.6">1</text>
<text x="139.3" y="297.6">2</text>
<text x="208.4" y="297.6">3</text>
<text x="277.6" y="297.6">4</text>
<text x="346.7" y="297.6">5</text>
</g>
<g font-size="3.2" fill="#000080">
<text x="261" y="16.5">TPS82084SILR</text>
<text x="261" y="13.3">U1</text>
<text x="239.8" y="22.6">R1</text>
<text x="298.4" y="23.8">10uF</text>
<text x="298.4" y="20.6">C1</text>
<text x="239.8" y="25.8">510K</text>
<text x="343.9" y="29.2">U2</text>
<text x="297" y="32.9">R2</text>
<text x="343.9" y="32.4">TPS78218DDCR</text>
<text x="252.5" y="41.8">C2</text>
<text x="297" y="36.1">665K</text>
<text x="252.5" y="44.9">10uF</text>
<text x="297" y="47.1">R3</text>
<text x="384.8" y="46.7">10uF</text>
<text x="384.8" y="43.5">C3</text>
<text x="297" y="50.2">150K</text>
<text x="103.2" y="57.4">CN1</text>
<text x="373.9" y="59.2">U3</text>
<text x="103.2" y="60.6">XH-4A</text>
<text x="373.9" y="62.4">TPS82084SILR</text>
<text x="132.2" y="70.2">R6</text>
<text x="146.3" y="69.9">4.7K</text>
<text x="146.3" y="66.7">R4</text>
<text x="216.9" y="69.5">LT6911C</text>
<text x="216.9" y="66.4">U4</text>
<text x="352.7" y="71.6">510K</text>
<text x="352.7" y="68.4">R5</text>
<text x="411.3" y="69.6">10uF</text>
<text x="411.3" y="66.4">C4</text>
<text x="421.8" y="69.6">100nF</text>
<text x="421.8" y="66.4">C5</text>
<text x="434.2" y="69.6">100nF</text>
<text x="434.2" y="66.4">C6</text>
<text x="132.2" y="73.4">4.7K</text>
<text x="409.9" y="81.9">536K</text>
<text x="409.9" y="78.8">R7</text>
<text x="365.4" y="87.6">C7</text>
<text x="83.1" y="95.9">HDMI-001</text>
<text x="83.6" y="92.9">AUDIO1</text>
<text x="365.4" y="90.8">10uF</text>
<text x="409.9" y="92.9">R8</text>
<text x="409.9" y="96.1">150K</text>
<text x="334.4" y="131.7">FPC1</text>
<text x="334.4" y="134.7">FH35C-39S-0.3SHW(50)</text>
<text x="27.3" y="147.5">4.7K</text>
<text x="27.3" y="144.3">R9</text>
<text x="128.7" y="147.8">R10</text>
<text x="128.7" y="151">4.7K</text>
<text x="134" y="154.9">R11</text>
<text x="31.7" y="161.6">1K</text>
<text x="31.7" y="158.4">R12</text>
<text x="134" y="158.1">51K</text>
<text x="382.7" y="159.4">TPS82084SILR</text>
<text x="382.7" y="156.2">U5</text>
<text x="271.6" y="166.9">1K</text>
<text x="271.6" y="163.7">R13</text>
<text x="361.5" y="165.4">R14</text>
<text x="420.1" y="166.6">10uF</text>
<text x="420.1" y="163.5">C8</text>
<text x="432.4" y="166.6">100nF</text>
<text x="432.4" y="163.4">C9</text>
<text x="444.8" y="166.6">100nF</text>
<text x="444.8" y="163.4">C10</text>
<text x="361.5" y="168.7">510K</text>
<text x="418.7" y="179">84.5K</text>
<text x="418.7" y="175.8">R15</text>
<text x="374.2" y="184.7">C11</text>
<text x="374.2" y="187.8">10uF</text>
<text x="418.7" y="189.9">R16</text>
<text x="338.6" y="195.8">C12</text>
<text x="418.7" y="193.1">150K</text>
<text x="261" y="202.5">R17</text>
<text x="338.6" y="199">8pF</text>
<text x="261" y="205.7">7.68K</text>
<text x="88.5" y="212.8">SW1</text>
<text x="88.5" y="216">SS-1290</text>
<text x="261" y="220.4">R19</text>
<text x="300.8" y="221.3">N/A</text>
<text x="300.9" y="218.1">R18</text>
<text x="315.7" y="221.3">27MHz</text>
<text x="315.7" y="218.1">X1</text>
<text x="261" y="223.3">100K R20</text>
<text x="269.8" y="226.9">100K</text>
<text x="338.6" y="227.2">8pF</text>
<text x="338.6" y="224">C13</text>
</g>
<g font-size="3.2" fill="#00f">
<text x="268.5" y="22.6">EP</text>
<text x="273.9" y="20.8">9</text>
<text x="250.3" y="24.4">1</text>
<text x="250.3" y="27.9">2</text>
<text x="253.8" y="26.1">EN</text>
<text x="253.8" y="29.7">PG</text>
<text x="263.4" y="26.1">VOUT</text>
<text x="268.4" y="29.7">FB</text>
<text x="273.9" y="27.9">7</text>
<text x="273.9" y="24.4">8</text>
<text x="250.3" y="31.4">3</text>
<text x="250.3" y="35">4</text>
<text x="253.8" y="33.2">VIN</text>
<text x="253.8" y="36.7">VIN</text>
<text x="333.2" y="36.7">1</text>
<text x="336.7" y="38.5">IN</text>
<text x="348.5" y="38.5">OUT</text>
<text x="356.8" y="36.7">5</text>
<text x="333.2" y="43.8">3</text>
<text x="336.7" y="45.5">EN</text>
<text x="329.8" y="59.8" transform="rotate(-90 329.8 59.8)">41</text>
<text x="107.9" y="64.9">1</text>
<text x="324.4" y="63.2">1</text>
<text x="327.9" y="64.9">1</text>
<text x="103.4" y="66.4">1</text>
<text x="103.4" y="69.9">2</text>
<text x="107.9" y="68.5">2</text>
<text x="113.9" y="71.5">CSCL</text>
<text x="324.4" y="66.7">2</text>
<text x="324.4" y="70.2">3</text>
<text x="327.9" y="68.5">2</text>
<text x="363.2" y="70.2">1</text>
<text x="381.3" y="68.5">EP</text>
<text x="386.8" y="70.2">8</text>
<text x="386.8" y="66.7">9</text>
<text x="103.4" y="73.4">3</text>
<text x="103.4" y="76.9">4</text>
<text x="107.9" y="72">3</text>
<text x="107.9" y="75.5">4</text>
<text x="113.9" y="75">CSDA</text>
<text x="324.4" y="73.8">4</text>
<text x="324.4" y="77.3">5</text>
<text x="327.9" y="72">3</text>
<text x="327.9" y="75.5">4</text>
<text x="363.2" y="73.8">2</text>
<text x="363.2" y="77.3">3</text>
<text x="366.7" y="72">EN</text>
<text x="366.7" y="75.5">PG</text>
<text x="376.3" y="72">VOUT</text>
<text x="381.3" y="75.5">FB</text>
<text x="386.8" y="73.8">7</text>
<text x="324.4" y="80.8">6</text>
<text x="327.9" y="79.1">5</text>
<text x="327.9" y="82.6">6</text>
<text x="363.2" y="80.8">4</text>
<text x="366.7" y="79.1">VIN</text>
<text x="366.7" y="82.6">VIN</text>
<text x="160.9" y="87.7">HDMI_CLK_N</text>
<text x="185.2" y="87.9">3</text>
<text x="185.2" y="84.3">2</text>
<text x="189.7" y="89.3">CKP</text>
<text x="189.7" y="85.8">CKN</text>
<text x="237.2" y="89.3">M0_N3</text>
<text x="237.6" y="85.8">M0_P3</text>
<text x="250.8" y="87.9">36</text>
<text x="250.8" y="84.3">35</text>
<text x="324.4" y="84.3">7</text>
<text x="324.4" y="87.9">8</text>
<text x="327.9" y="86.1">7</text>
<text x="327.9" y="89.6">8</text>
<text x="161.5" y="91.3">HDMI_CLK_P</text>
<text x="185.2" y="94.9">5</text>
<text x="237.6" y="92.8">M1_P3</text>
<text x="250.8" y="94.9">38</text>
<text x="250.8" y="91.4">37</text>
<text x="322.4" y="94.9">10</text>
<text x="324.4" y="91.4">9</text>
<text x="327.9" y="93.2">9</text>
<text x="56.5" y="100.2">1</text>
<text x="61" y="101.6">TMDS Data 2+</text>
<text x="163.5" y="98.4">HDMI_D0_N</text>
<text x="164" y="101.9">HDMI_D0_P</text>
<text x="185.2" y="98.5">6</text>
<text x="189.7" y="99.9">D0P</text>
<text x="189.7" y="96.3">D0N</text>
<text x="235.3" y="99.9">MCK_P3</text>
<text x="237.2" y="96.3">M1_N3</text>
<text x="250.8" y="102">40</text>
<text x="250.8" y="98.5">39</text>
<text x="322.4" y="98.5">11</text>
<text x="322.4" y="102">12</text>
<text x="327.9" y="96.7">10</text>
<text x="327.9" y="100.2">11</text>
<text x="35.3" y="103.7">HDMI_D2_P</text>
<text x="56.5" y="107.3">3</text>
<text x="84.1" y="105.2">TMDS Data 2 Shield</text>
<text x="118.5" y="103.8">2</text>
<text x="185.2" y="105.5">8</text>
<text x="189.7" y="106.9">D1N</text>
<text x="234.8" y="103.4">MCK_N3</text>
<text x="237.6" y="106.9">M2_P3</text>
<text x="250.8" y="105.5">41</text>
<text x="322.4" y="105.5">13</text>
<text x="327.9" y="103.8">12</text>
<text x="327.9" y="107.3">13</text>
<text x="34.7" y="110.7">HDMI_D2_N</text>
<text x="61" y="108.7">TMDS Data 2-</text>
<text x="92.4" y="112.2">TMDS Data 1+</text>
<text x="118.5" y="110.8">4</text>
<text x="124.5" y="110.3">HDMI_D1_P</text>
<text x="163.5" y="109">HDMI_D1_N</text>
<text x="164" y="112.5">HDMI_D1_P</text>
<text x="185.2" y="109">9</text>
<text x="189.7" y="110.5">D1P</text>
<text x="237.2" y="110.5">M2_N3</text>
<text x="237.6" y="114">M3_P3</text>
<text x="250.8" y="112.6">43</text>
<text x="250.8" y="109">42</text>
<text x="322.4" y="109">14</text>
<text x="322.4" y="112.6">15</text>
<text x="327.9" y="110.8">14</text>
<text x="56.5" y="114.3">5</text>
<text x="61" y="115.7">TMDS Data 1 Shield</text>
<text x="93.6" y="119.3">TMDS Data 1-</text>
<text x="118.5" y="117.9">6</text>
<text x="124.5" y="117.3">HDMI_D1_N</text>
<text x="163.5" y="119.5">HDMI_D2_N 12</text>
<text x="183.2" y="116.1">11</text>
<text x="189.7" y="117.5">D2N</text>
<text x="237.2" y="117.5">M3_N3</text>
<text x="250.8" y="116.1">44</text>
<text x="306.5" y="119.6">MIPI_D2_N17</text>
<text x="307" y="116">MIPI_D2_P16</text>
<text x="327.9" y="114.3">15</text>
<text x="327.9" y="117.9">16</text>
<text x="35.3" y="124.8">HDMI_D0_P</text>
<text x="56.5" y="121.4">7</text>
<text x="61" y="122.8">TMDS Data 0+</text>
<text x="118.5" y="124.9">8</text>
<text x="164.1" y="123">HDMI_D2_P</text>
<text x="189.7" y="121">D2P</text>
<text x="237.6" y="124.6">M0_P1</text>
<text x="250.8" y="123.2">49 MIPI_D0_P</text>
<text x="322.4" y="123.2">18</text>
<text x="327.9" y="121.4">17</text>
<text x="327.9" y="124.9">18</text>
<text x="34.7" y="131.9">HDMI_D0_N</text>
<text x="56.5" y="128.4">9</text>
<text x="61" y="129.9">TMDS Data 0-</text>
<text x="84.1" y="126.3">TMDS Data 0 Shield</text>
<text x="118.5" y="132">10 HDMI_CLK_P</text>
<text x="183.2" y="130.2">15</text>
<text x="189.7" y="131.6">DSDA</text>
<text x="237.2" y="128.1">M0_N1</text>
<text x="237.6" y="131.6">M1_P1</text>
<text x="250.8" y="130.2">51 MIPI_D1_P</text>
<text x="250.8" y="126.7">50 MIPI_D0_N</text>
<text x="306.5" y="130.1">MIPI_D1_N20</text>
<text x="307" y="126.6">MIPI_D1_P19</text>
<text x="327.9" y="128.4">19</text>
<text x="327.9" y="132">20</text>
<text x="54.5" y="135.5">11</text>
<text x="61" y="136.9">TMDS Clock Shield</text>
<text x="94.5" y="133.4">TMDS Clock+</text>
<text x="166.7" y="133.7">DDC_SDA 16</text>
<text x="167.2" y="137.2">DDC_SCL</text>
<text x="189.7" y="135.1">DSCL</text>
<text x="237.2" y="135.1">M1_N1</text>
<text x="250.8" y="137.3">53 MIPI_CLK_P</text>
<text x="250.8" y="133.7">52 MIPI_D1_N</text>
<text x="304.6" y="137.2">MIPI_CLK_P22</text>
<text x="322.4" y="133.7">21</text>
<text x="327.9" y="135.5">21</text>
<text x="54.5" y="142.6">13</text>
<text x="61" y="144">CEC</text>
<text x="95.7" y="140.4">TMDS Clock-</text>
<text x="118.5" y="139">12 HDMI_CLK_N</text>
<text x="234.8" y="142.2">MCK_N1</text>
<text x="235.3" y="138.7">MCK_P1</text>
<text x="250.8" y="140.8">54 MIPI_CLK_N</text>
<text x="304" y="140.7">MIPI_CLK_N23</text>
<text x="327.9" y="139">22</text>
<text x="327.9" y="142.6">23</text>
<text x="54.5" y="149.6">15</text>
<text x="90.4" y="147.5">Reserved (N.C.)</text>
<text x="118.5" y="146.1">14</text>
<text x="183.2" y="147.8">59</text>
<text x="189.7" y="149.3">VCC12_TX0</text>
<text x="237.2" y="149.3">M2_N1</text>
<text x="237.6" y="145.7">M2_P1</text>
<text x="250.8" y="147.8">56 MIPI_D2_N</text>
<text x="250.8" y="144.3">55 MIPI_D2_P</text>
<text x="307" y="147.8">MIPI_D0_P25</text>
<text x="322.4" y="144.3">24</text>
<text x="327.9" y="146.1">24</text>
<text x="327.9" y="149.6">25</text>
<text x="38.5" y="153.1">DDC_SCL</text>
<text x="61" y="151">SCL</text>
<text x="109.2" y="154.6">SDA</text>
<text x="118.5" y="153.1">16 DDC_SDA</text>
<text x="183.2" y="154.9">46</text>
<text x="183.2" y="151.4">48</text>
<text x="189.7" y="152.8">VCC12_TX1</text>
<text x="237.6" y="152.8">M3_P1</text>
<text x="250.8" y="154.9">58 MIPI_D3_N</text>
<text x="250.8" y="151.4">57 MIPI_D3_P</text>
<text x="306.4" y="151.3">MIPI_D0_N26</text>
<text x="322.4" y="154.9">27</text>
<text x="327.9" y="153.1">26</text>
<text x="54.5" y="156.7">17</text>
<text x="61" y="158.1">DDC/CEC Ground</text>
<text x="98.4" y="161.6">+5V Power</text>
<text x="118.5" y="160.2">18</text>
<text x="143.9" y="159.7">HDMI_DET</text>
<text x="183.2" y="158.4">34</text>
<text x="189.7" y="156.3">VCC12_TX2</text>
<text x="189.7" y="159.8">VCC12_TX3</text>
<text x="237.2" y="156.3">M3_N1</text>
<text x="306.5" y="161.9">MIPI_D3_N29</text>
<text x="307" y="158.4">MIPI_D3_P28</text>
<text x="327.9" y="156.7">27</text>
<text x="327.9" y="160.2">28</text>
<text x="40.2" y="167.2">RX_HPD</text>
<text x="54.5" y="163.7">19</text>
<text x="61" y="165.1">Hot Plug Detect</text>
<text x="185.2" y="165.5">4</text>
<text x="189.7" y="166.9">VCC12A_RX</text>
<text x="232.4" y="166.9">SLEEP_33</text>
<text x="250.8" y="165.5">19 SLEEP_33</text>
<text x="322.4" y="165.5">30</text>
<text x="327.9" y="163.7">29</text>
<text x="327.9" y="167.3">30</text>
<text x="372" y="167.3">1</text>
<text x="390.2" y="165.5">EP</text>
<text x="395.6" y="167.3">8</text>
<text x="395.6" y="163.7">9</text>
<text x="183.2" y="172.5">13</text>
<text x="183.2" y="169">10</text>
<text x="189.7" y="174">VCC12_RXPLL</text>
<text x="189.7" y="170.4">VCC12_PI</text>
<text x="237.6" y="170.4">RST_N</text>
<text x="239.9" y="174">CSCL</text>
<text x="250.8" y="169">20</text>
<text x="250.8" y="172.5">21 CSCL</text>
<text x="322.4" y="169">31</text>
<text x="322.4" y="172.5">32</text>
<text x="327.9" y="170.8">31</text>
<text x="372" y="170.8">2</text>
<text x="375.5" y="169">EN</text>
<text x="375.5" y="172.5">PG</text>
<text x="385.1" y="169">VOUT</text>
<text x="390.1" y="172.5">FB</text>
<text x="395.6" y="170.8">7</text>
<text x="185.2" y="179.6">1</text>
<text x="239.3" y="177.5">CSDA</text>
<text x="250.8" y="176.1">22 CSDA</text>
<text x="250.8" y="179.6">23 RX_HPD</text>
<text x="322.4" y="176.1">33</text>
<text x="322.4" y="179.6">34</text>
<text x="327.9" y="174.3">32</text>
<text x="327.9" y="177.8">33</text>
<text x="372" y="174.3">3</text>
<text x="372" y="177.8">4</text>
<text x="375.5" y="176.1">VIN</text>
<text x="375.5" y="179.6">VIN</text>
<text x="189.7" y="181">VCC12D_RX</text>
<text x="235.1" y="181">RX_HPD</text>
<text x="322.4" y="183.1">35</text>
<text x="327.9" y="181.4">34</text>
<text x="327.9" y="184.9">35</text>
<text x="183.2" y="186.7">24</text>
<text x="183.2" y="190.2">30</text>
<text x="189.7" y="188.1">VDD</text>
<text x="189.7" y="191.6">VDD</text>
<text x="236.1" y="191.6">IIS_WS</text>
<text x="238.1" y="188.1">GPIO5</text>
<text x="250.8" y="186.7">26 HDMI_DET</text>
<text x="250.8" y="190.2">27</text>
<text x="322.4" y="186.7">36</text>
<text x="322.4" y="190.2">37</text>
<text x="327.9" y="188.4">36</text>
<text x="327.9" y="191.9">37</text>
<text x="183.2" y="193.7">60</text>
<text x="189.7" y="195.1">VDD</text>
<text x="233.1" y="195.1">IIS_SCLK</text>
<text x="250.8" y="193.7">28</text>
<text x="250.8" y="197.2">29</text>
<text x="322.4" y="193.7">38</text>
<text x="322.4" y="197.2">39</text>
<text x="327.9" y="195.5">38</text>
<text x="78.8" y="200.4" transform="rotate(-90 78.8 200.4)">SLEEP_33</text>
<text x="183.2" y="200.8">14</text>
<text x="189.7" y="202.2">VCC33_IO</text>
<text x="225.8" y="202.2">IIS_D0/SPDIF</text>
<text x="232.6" y="198.6">IIS_MCLK</text>
<text x="250.8" y="200.8">31</text>
<text x="327.9" y="199">39</text>
<text x="72.2" y="206.4" transform="rotate(-90 72.2 206.4)">3</text>
<text x="79.3" y="206.4" transform="rotate(-90 79.3 206.4)">2</text>
<text x="86.4" y="206.4" transform="rotate(-90 86.4 206.4)">1</text>
<text x="183.2" y="204.3">25</text>
<text x="183.2" y="207.8">32</text>
<text x="189.7" y="205.7">VCC33_IO</text>
<text x="189.7" y="209.2">VCC33_IO</text>
<text x="239.9" y="209.2">REXT</text>
<text x="250.8" y="207.8">61</text>
<text x="329.8" y="205.3" transform="rotate(-90 329.8 205.3)">40</text>
<text x="183.2" y="211.3">62</text>
<text x="185.2" y="214.9">7</text>
<text x="189.7" y="212.8">VCC33_BG</text>
<text x="250.8" y="214.9">63</text>
<text x="75.8" y="219" transform="rotate(-90 75.8 219)">4</text>
<text x="79.3" y="219" transform="rotate(-90 79.3 219)">6</text>
<text x="82.8" y="219" transform="rotate(-90 82.8 219)">5</text>
<text x="86.4" y="219" transform="rotate(-90 86.4 219)">7</text>
<text x="183.2" y="218.4">33</text>
<text x="183.2" y="221.9">45</text>
<text x="189.7" y="216.3">VCC33_RX</text>
<text x="189.7" y="219.8">VCC33_TX3</text>
<text x="237.7" y="216.3">XTALO</text>
<text x="238.9" y="219.8">XTALI</text>
<text x="250.8" y="218.4">64</text>
<text x="183.2" y="225.5">47</text>
<text x="189.7" y="223.3">VCC33_TX2</text>
<text x="189.7" y="226.9">VCC33_TXPLL</text>
<text x="243.7" y="226.9">NC</text>
<text x="250.8" y="225.5">17</text>
<text x="183.2" y="232.5">65</text>
<text x="189.7" y="233.9">GND(EPAD)</text>
<text x="243.7" y="230.4">NC</text>
<text x="250.8" y="229">18</text>
</g>
<g font-size="3.2">
<text x="265.1" y="33.2">GND</text>
<text x="273.9" y="35">5</text>
<text x="273.9" y="31.4">6</text>
<text x="265.1" y="36.7">GND</text>
<text x="333.2" y="40.3">2</text>
<text x="336.7" y="42">GND</text>
<text x="348" y="45.5">GND</text>
<text x="356.8" y="43.8">4</text>
<text x="386.8" y="77.3">6</text>
<text x="378" y="82.6">GND</text>
<text x="378" y="79.1">GND</text>
<text x="386.8" y="80.8">5</text>
<text x="386.8" y="179.6">GND</text>
<text x="386.8" y="176.1">GND</text>
<text x="395.6" y="177.8">5</text>
<text x="395.6" y="174.3">6</text>
</g>
</svg>
